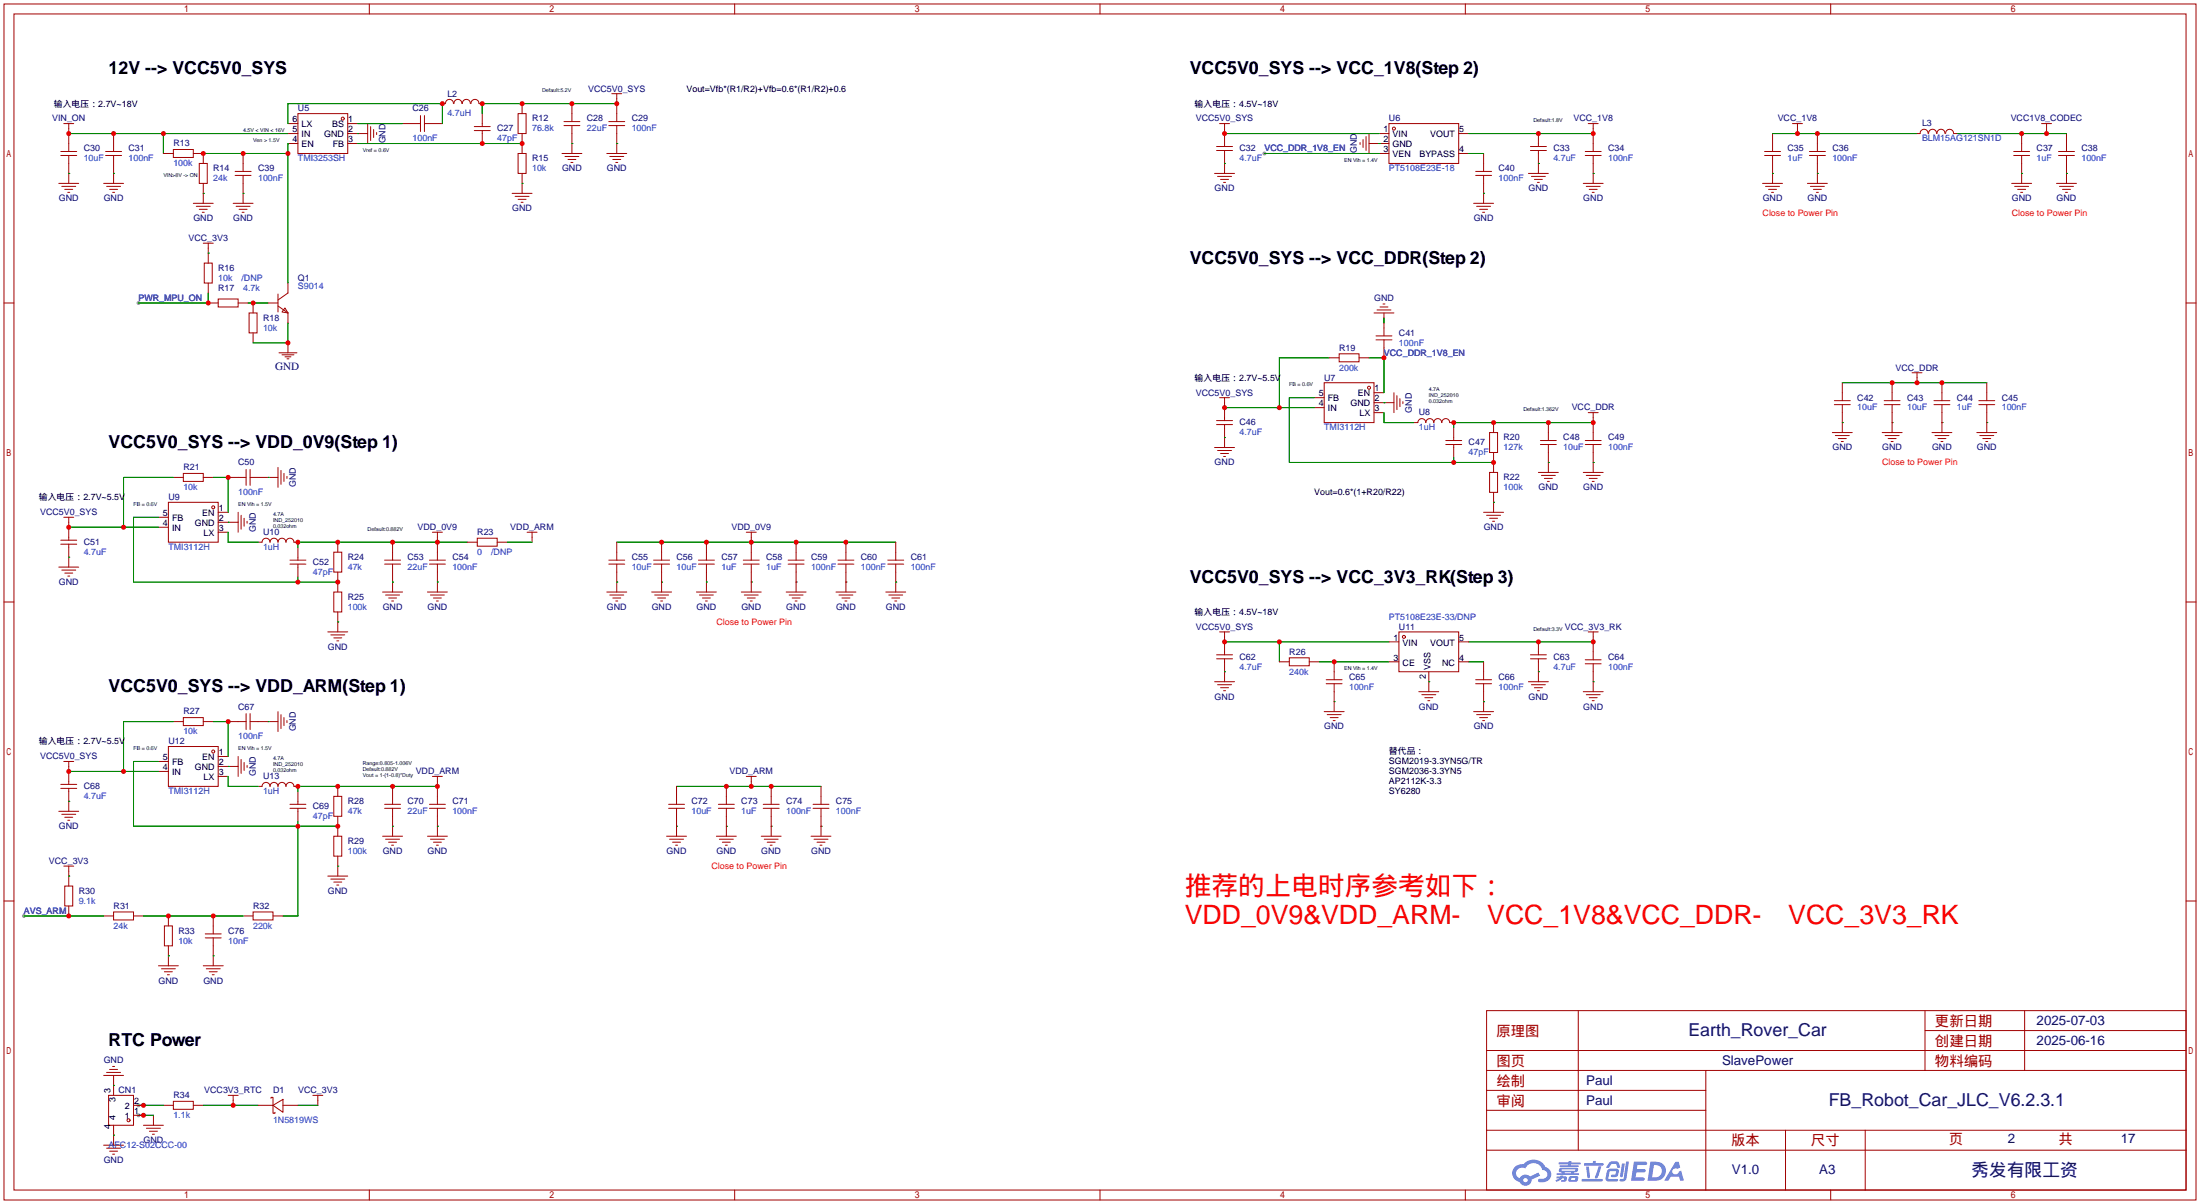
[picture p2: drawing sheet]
<svg xmlns="http://www.w3.org/2000/svg" width="561mm" height="307mm" viewBox="0 0 561 307" stroke-linecap="round" stroke-linejoin="round" font-family="sans-serif">
<g fill="#999">
<circle cx="6.1" cy="233.4" r=".51"/>
<circle cx="322.3" cy="39.1" r=".51"/>
<circle cx="35.3" cy="281.7" r=".51"/>
<circle cx="35.3" cy="284.2" r=".51"/>
<circle cx="35.3" cy="77.2" r=".51"/>
</g>
<g fill="none" stroke="#a10000" stroke-width=".25">
<path d="M1 1h558.8v304.8h-558.8zM3.6 3.6h553.7v299.7h-553.7zM94.1 1v2.6M187.3 1v2.6M280.4 1v2.6M373.5 1v2.6M466.7 1v2.6M1 77.2h2.6M557.3 77.2h2.5M1 153.4h2.6M557.3 153.4h2.5M1 229.6h2.6"/>
<path d="M557.3 229.6h2.5M379 257.6h178.3v45.7h-178.3zM402.3 257.6v35.5M490.7 257.6v15.2M516.1 257.6v15.2M379 277.9h55.8M379 272.8h178.3M379 267.7h178.3M434.8 272.8v30.5M490.7 262.6h66.6M379 293.1h178.3M379 288h178.3"/>
<path d="M379 283h55.8M455.2 288v15.3M475.5 288v15.3M94.1 303.3v2.5M187.3 303.3v2.5M280.4 303.3v2.5M373.5 303.3v2.5M466.7 303.3v2.5"/>
</g>
<g fill="#5487ff">
<path d="M416.5 296h2.7a.48 .48 0 0 1 .7 .5 .48 .48 0 0 1-.7 .4h-1.8l-.1 1h1.9a.43 .43 0 0 1 .3 .5 .43 .43 0 0 1-.4 .4h-2l-.2 1.3h1.9a.43 .43 0 0 1 .5 .4 .43 .43 0 0 1-.5 .4h-3z"/>
<path d="M427.1 296.1h.8l.4 1.4-.7 .4a.84 .84 0 0 0-1.2 .2 .84 .84 0 0 0 .3 1.2 .84 .84 0 0 0 1.2-.4l.1-.3 .6-.3 .7 2.6h-1l-.3-1.1h-2.1l-.6 1.1h-1z"/>
<path d="M413.5 296.5h.7l-.5 3.2a.36 .36 0 0 1-.4 .3 .36 .36 0 0 1-.3-.3z"/>
<path d="M414.5 296h.7l-.6 4.3a1.04 1.04 0 0 1-1.8 .5l.2-.3 .8-.1 .1-.1z"/>
<path d="M410.2 296.3l.6-.3h1.5l.3 .3 .4 1.2-.7 .1-.3-1h-1l-.2 .1-.6 .9h-.7z"/>
<path d="M409.8 298.2l.7-.4 1.8 .1a1.25 1.25 0 0 1-.7 2.1h-.6a.32 .32 0 0 1-.3-.4 .32 .32 0 0 1 .3-.3h.8l.2-.8h-1.6l-.4 1.9 2.2 .1a.32 .32 0 0 1 .3 .3 .32 .32 0 0 1-.4 .3h-2.2l-.5-.3-.1-.5z"/>
<path d="M403.2 300.4h5.1a.33 .33 0 0 1 .3 .4 .33 .33 0 0 1-.4 .3h-4.8l-.2-.2z"/>
<path d="M407.5 297.3h.7l-.6 2a.98 .98 0 0 1-.7 1l-.3-.3z"/>
<path d="M404.3 297.3h.7l.3 2.6a.34 .34 0 0 1-.3 .4 .34 .34 0 0 1-.3-.3z"/>
<path d="M403.8 296.4h2.2l.3-.5h.5l-.1 .5h1.8a.32 .32 0 0 1 .3 .4 .32 .32 0 0 1-.3 .2h-4.5l-.2-.1z"/>
<path d="M396.8 299.8h1l.1-.2h.6l-.1 .2 1 .2-.1 1-1.3 .2v-.5h.7v-.4a.68 .68 0 0 0-.9 .4l-1.1 .5-.2-.5 1-.4h-.7z"/>
<path d="M397.4 296.3h2.4l.1-.4h.7v.4h2.1l.3 .2-.3 .2h-2.2l-.1 .3h1.8l.3 .2-.3 .2h-4.5l-.1-.4h2.1v-.3h-2.2z"/>
<path d="M420.7 296l-.7 4.9h1.7a2.5 2.5 0 0 0 3-2.5 2.5 2.5 0 0 0-3.1-2.4zM421.6 296.9a1.65 1.65 0 0 1 2.1 1.7 1.65 1.65 0 0 1-2.2 1.5h-.4z"/>
<path d="M397.5 297.8l-.1 .8 .7 .1 .1 .3h-1.4l.1 .4h5.4l.2-.1-.2-.3h-1.1l.1-.2a.77 .77 0 0 0 .9-.3 .77 .77 0 0 0-.1-.9h-4.1zM398.1 298l3.5 .1-.2 .3h-3.2zM398.9 298.7h1.7l-.2 .3h-1.5z"/>
<path d="M400 299.9l-.2 1.1a2.66 2.66 0 0 0 2.1 .1l.2-.1a.98 .98 0 0 0 .1-1.2l-1.7-.1zM400.6 300.2h.8l.1 .3-.2 .2h-.8z"/>
<path d="M386.2 297.4a2.23 2.23 0 0 0-.6 2.3 2.23 2.23 0 0 0 1.8 1.5 1.58 1.58 0 0 0 1.7 1 1.58 1.58 0 0 0 1.3-1.6l2.2-1-.5-.8-2.1 1a1.65 1.65 0 0 0-2.6 .5 1.47 1.47 0 0 1-.7-2.1 1.47 1.47 0 0 1 2.2-.4 2.35 2.35 0 0 1 2.3-1.4 2.35 2.35 0 0 1 2.1 1.8 1.12 1.12 0 0 1 1.2 1 1.12 1.12 0 0 1-1.1 1.2h-.7a.45 .45 0 0 0-.6 .4 .45 .45 0 0 0 .4 .5 2.12 2.12 0 0 0 2.5-.9 2.12 2.12 0 0 0-.3-2.6 1.92 1.92 0 0 1-1.3-1.3 3.4 3.4 0 0 0-5 .2l-1.2 .1zM388.3 300.8a.6 .6 0 0 1 1.2 0 .6 .6 0 0 1-1.2 0z"/>
</g>
<g fill="none" stroke="#a10000" stroke-width=".25">
<path d="M15.5 38.6h4.1M15.5 39.6h4.1M16.3 31.5h2.5M17.5 31.5v7.1M17.5 39.6v7.1M26.9 38.6h4.1M26.9 39.6h4.1M29 34v4.6M29 39.6v7.1M41.7 39.1h2.5M44.2 38.1h5.1v2h-5.1zM49.3 39.1h2.5v2.6"/>
<path d="M62 39.1v4.6M73.4 31.5h2.5M73.4 34h2.5M73.4 36.6h2.5M75.9 29h12.7v10.1h-12.7zM88.6 31.5h2.6M88.6 34h5.1M88.6 36.6h2.6M93.7 31.5v5.1M94.5 32.3v3.5M95.2 33v2.1M96 33.8v.5"/>
<path d="M102.6 31.5h4.6M107.2 29.5v4M108.2 31.5h4.6M108.2 29.5v4M115.6 26.4a1.01 1.01 0 0 0-1-1.1 1.01 1.01 0 0 0-1 1.1h-.8M115.7 26.4a1.01 1.01 0 0 1 1-1.1 1.01 1.01 0 0 1 1 1.1M117.9 26.4a1.01 1.01 0 0 1 1-1.1 1.01 1.01 0 0 1 1 1.1M120.1 26.4a1.01 1.01 0 0 1 1-1.1 1.01 1.01 0 0 1 1 1.1M120.9 33.3h4.1M120.9 32.3h4.1M122.2 26.4h.7M122.9 29v3.3"/>
<path d="M122.9 33.3v3.3M132.1 29h2v5h-2zM132.1 39.1h2v5.1h-2zM133.1 26.4v2.6M133.1 34v5.1M143.3 39.1h5M143.8 32h4M143.8 31h4M144 39.9h3.6M145.8 26.4v4.6M145.8 32v7.1M154.7 39.1h5.1"/>
<path d="M155.2 32h4.1M155.2 31h4.1M155.4 39.9h3.6M156 23.9h2.5M157.2 23.9v7.1M157.2 32v7.1M310.1 38.4h4.1M310.1 37.3h4.1M310.9 31.5h2.5M312.2 31.5v5.8M312.2 38.4v5.8M346.7 36.3v.5"/>
<path d="M347.5 35.6v2M348.2 34.8v3.6M349 36.6h5.1M349 34v5.1M351.5 34h2.6M351.5 39.1h2.6M354.1 31.5h17.8v10.2h-17.8zM371.9 34h2.5M371.9 39.1h2.5M378.2 39.1v4.6M390.1 38.4h4.1M390.1 37.3h4.1"/>
<path d="M392.2 34v3.3M392.2 38.4v5.8M404.1 38.6h4.1M404.1 39.6h4.1M404.9 31.5h2.5M406.1 31.5v7.1M406.1 39.6v7.1M449.8 38.6h4.1M449.8 39.6h4.1M451.9 34v4.6M451.9 39.6v7.1M456.9 31.5h2.6"/>
<path d="M458.2 31.5v2.5M461.3 38.6h4M461.3 39.6h4M463.3 34v4.6M463.3 39.6v7.1M488.7 34h.8M489.5 34a1.01 1.01 0 0 1 1-1.1 1.01 1.01 0 0 1 1 1.1M491.6 34a1.01 1.01 0 0 1 1.1-1.1 1.01 1.01 0 0 1 1 1.1M493.8 34a1.01 1.01 0 0 1 1-1.1 1.01 1.01 0 0 1 1 1.1M496 34a1.01 1.01 0 0 1 1-1.1 1.01 1.01 0 0 1 1 1.1M498.1 34h.8M513.3 38.6h4.1"/>
<path d="M513.3 39.6h4.1M515.4 34v4.6M515.4 39.6v7.1M520.4 31.5h2.6M521.7 31.5v2.5M524.8 38.6h4M524.8 39.6h4M526.8 34v4.6M526.8 39.6v7.1M15 46.7h5.1M15.7 47.5h3.6M16.5 48.3h2"/>
<path d="M17.3 49h.5M26.4 46.7h5.1M27.2 47.5h3.5M27.9 48.3h2.1M28.7 49h.5M49.3 51.8h5.1M50 52.6h3.6M50.8 41.7h2v5h-2zM50.8 53.3h2M51.6 54.1h.5M51.8 46.7v5.1M59.4 51.8h5.1"/>
<path d="M59.9 44.7h4.1M59.9 43.7h4.1M60.2 52.6h3.6M61 53.3h2M61.7 54.1h.5M62 44.7v7.1M130.6 49.3h5M131.3 50h3.6M132.1 50.8h2M132.8 51.6h.5M133.1 44.2v5.1M144.8 40.6h2"/>
<path d="M145.5 41.4h.5M156.2 40.6h2M157 41.4h.5M309.6 44.2h5.1M310.4 45h3.5M311.1 45.7h2.1M311.9 46.5h.5M375.7 51.8h5M376.2 44.7h4M376.2 43.7h4M376.4 52.6h3.6M377.2 53.3h2"/>
<path d="M378 54.1h.5M378.2 44.7v7.1M389.6 44.2h5.1M390.4 45h3.6M391.2 45.7h2M391.9 46.5h.5M403.6 46.7h5.1M404.4 47.5h3.5M405.1 48.3h2.1M405.9 49h.5M449.3 46.7h5.1M450.1 47.5h3.5"/>
<path d="M450.8 48.3h2.1M451.6 49h.5M460.8 46.7h5M461.5 47.5h3.6M462.3 48.3h2M463 49h.5M512.8 46.7h5.1M513.6 47.5h3.5M514.3 48.3h2.1M515.1 49h.5M524.3 46.7h5M525 47.5h3.6"/>
<path d="M525.8 48.3h2M526.5 49h.5M51.8 62h2.6M52.1 67.1h2v5h-2zM53.1 62v5.1M53.1 72.1v2.6M53.1 77.2h2.5M55.6 76.2h5.1v2h-5.1zM60.7 77.2h2.5M63.5 79.8h2v5h-2zM64.5 77.2v2.6M68.3 77.2h2.6"/>
<path d="M70.9 74.9v4.6M70.9 78l2.5 1.8M72.6 78.5l.8 1.3-1.5-.3zM73.4 72.1v2.6l-2.5 1.8M73.4 79.8v2.5M350.3 79.8h5M351 79h3.6M351.8 78.2h2M352.6 77.5h.5M352.8 79.8v5.8M64.5 84.8v2.6M71.1 89.9h4.6"/>
<path d="M71.9 90.4h3M72.6 90.9h1.6M73.2 91.4h.5M73.4 87.4h.1M73.4 87.4v2.5M337.6 97.5h12.7v10.2h-12.7zM338.8 91.2h2.6M341.4 90.2h5.1v2h-5.1zM346.5 91.2h2.5M350.8 85.6h4M350.8 86.6h4M352.8 86.6v4.6"/>
<path d="M469.6 97.5v4.6M482.3 97.5v4.6M487.4 95h2.6M488.7 95v2.5M495 97.5v4.6M506.5 97.5v4.6M62.7 119.6v4.1M63.8 119.6v4.1M70.9 119.1v5.1M71.6 119.9v3.5M309.6 114h5.1M310.1 108.2h4.1"/>
<path d="M310.1 107.2h4.1M310.4 114.8h3.5M310.9 101.3h2.5M311.1 115.6h2.1M311.9 116.3h.5M312.2 101.3v5.9M312.2 108.2v5.8M335 103.9h2.6M335 101.3h2.6M350.3 100.1h2.5M350.3 102.6h5M350.3 105.2h2.5"/>
<path d="M355.3 100.1v5.1M356.1 100.8v3.6M356.9 101.6v2M357.6 102.4v.5M360.4 107.7h1a1.02 1.02 0 0 1 1.1-1 1.02 1.02 0 0 1 1 1 1.02 1.02 0 0 1 1-1 1.02 1.02 0 0 1 1 1 1.02 1.02 0 0 1 1-1 1.02 1.02 0 0 1 1 1 1.02 1.02 0 0 1 1.1-1 1.02 1.02 0 0 1 1 1h1M368.6 113.3h4M368.6 112.3h4M370.6 109v3.3M370.6 113.3v3.3M379.7 110.2h2.1v5.1h-2.1zM380.7 107.7v2.5M380.7 115.3v5.1"/>
<path d="M392.7 113.3h4M392.7 112.3h4M394.7 107.7v4.6M394.7 113.3v7.1M404.1 113.3h4.1M404.1 112.3h4.1M404.9 105.2h2.5M406.1 105.2v7.1M406.1 113.3v7.1M467.1 110.2h5.1M467.6 103.1h4.1M467.6 102.1h4.1"/>
<path d="M467.9 111h3.5M468.6 111.8h2.1M469.4 112.5h.5M469.6 103.1v7.1M479.8 110.2h5.1M480.3 103.1h4.1M480.3 102.1h4.1M480.6 111h3.5M481.3 111.8h2.1M482.1 112.5h.5M482.3 103.1v7.1M492.5 110.2h5.1"/>
<path d="M493 103.1h4.1M493 102.1h4.1M493.3 111h3.5M494 111.8h2.1M494.8 112.5h.5M495 103.1v7.1M503.9 110.2h5.1M504.4 103.1h4.1M504.4 102.1h4.1M504.7 111h3.6M505.5 111.8h2M506.2 112.5h.5"/>
<path d="M506.5 103.1v7.1M15.5 138.7h4.1M15.5 137.7h4.1M16.3 131.8h2.5M17.5 131.8v5.9M17.5 138.7v5.8M40.4 134.4h2.5M40.4 131.8h2.5M42.9 128h12.7v10.2h-12.7zM44.2 121.7h2.5M46.7 120.6h5.1v2.1h-5.1zM51.8 121.7h2.6"/>
<path d="M55.6 130.6h2.6M55.6 133.1h5.1M55.6 135.6h2.6M58.2 121.7h4.5M60.7 130.6v5M61.5 131.3v3.6M62.2 132.1v2M63 132.8v.5M63.8 121.7h7.1M65.8 138.2h1a1.02 1.02 0 0 1 1-1 1.02 1.02 0 0 1 1 1 1.02 1.02 0 0 1 1.1-1 1.02 1.02 0 0 1 1 1 1.02 1.02 0 0 1 1-1 1.02 1.02 0 0 1 1 1 1.02 1.02 0 0 1 1-1 1.02 1.02 0 0 1 1 1h1M72.4 120.6v2.1M73.2 121.4v.5"/>
<path d="M75.9 139.4v3.3M86.1 138.2v2.5M100.1 138.2v4.5M110.2 135.6h2.6M111.5 135.6v7.1M119.1 138.2h2.6M121.7 137.2h5v2h-5zM126.7 138.2h2.6M134.4 135.6h2.5M135.6 135.6v2.6M157.2 138.2v4.5M168.7 138.2v4.5"/>
<path d="M180.1 138.2v4.5M190.2 135.6h2.6M191.5 135.6v7.1M202.9 138.2v4.5M215.6 138.2v4.5M228.3 138.2v4.5M378.2 130.6h5.1M379 131.3h3.5M379.7 120.4h2.1v5.1h-2.1zM379.7 132.1h2.1M380.5 132.8h.5M380.7 125.5v5.1"/>
<path d="M392.2 120.4h5.1M392.9 121.2h3.6M393.7 121.9h2M394.5 122.7h.5M403.6 120.4h5.1M404.4 121.2h3.5M405.1 121.9h2.1M405.9 122.7h.5M15 144.5h5.1M15.7 145.3h3.6M16.5 146h2M17.3 146.8h.5"/>
<path d="M73.9 143.8h4.1M73.9 142.7h4.1M75.9 143.8v3.3M85.1 140.7h2v5.1h-2zM85.1 150.9h2v5.1h-2zM86.1 145.8v5.1M86.1 156v5M97.5 150.9h5.1M98 143.8h4.1M98 142.7h4.1M98.3 151.6h3.6M99.1 152.4h2"/>
<path d="M99.8 153.2h.5M100.1 143.8v7.1M109 150.9h5M109.5 143.8h4M109.5 142.7h4M109.7 151.6h3.6M110.5 152.4h2M111.3 153.2h.5M111.5 143.8v7.1M154.7 150.9h5.1M155.2 143.8h4.1M155.2 142.7h4.1"/>
<path d="M155.4 151.6h3.6M156.2 152.4h2M157 153.2h.5M157.2 143.8v7.1M166.1 150.9h5.1M166.6 143.8h4.1M166.6 142.7h4.1M166.9 151.6h3.5M167.6 152.4h2.1M168.4 153.2h.5M168.7 143.8v7.1M177.5 150.9h5.1"/>
<path d="M178.1 143.8h4M178.1 142.7h4M178.3 151.6h3.6M179.1 152.4h2M179.8 153.2h.5M180.1 143.8v7.1M189 150.9h5.1M189.5 143.8h4M189.5 142.7h4M189.7 151.6h3.6M190.5 152.4h2M191.3 153.2h.5"/>
<path d="M191.5 143.8v7.1M200.4 150.9h5.1M200.9 143.8h4.1M200.9 142.7h4.1M201.2 151.6h3.5M201.9 152.4h2.1M202.7 153.2h.5M202.9 143.8v7.1M213.1 150.9h5.1M213.6 143.8h4.1M213.6 142.7h4.1M213.9 151.6h3.5"/>
<path d="M214.6 152.4h2.1M215.4 153.2h.5M215.6 143.8v7.1M225.8 150.9h5.1M226.3 143.8h4.1M226.3 142.7h4.1M226.6 151.6h3.5M227.3 152.4h2.1M228.1 153.2h.5M228.3 143.8v7.1M83.6 161h5M84.3 161.8h3.6"/>
<path d="M85.1 162.6h2M85.9 163.3h.5M309.6 173.7h5.1M310.1 167.9h4.1M310.1 166.9h4.1M310.4 174.5h3.5M310.9 161h2.5M311.1 175.3h2.1M311.9 176h.5M312.2 161v5.9M312.2 167.9v5.8M326.1 168.7h2.6"/>
<path d="M328.7 167.6h5.1v2.1h-5.1zM333.8 168.7h2.5M338.1 173.2h4M338.1 174.2h4M340.1 168.7v4.5M340.1 174.2v7.2M354.1 168.7h2.5M354.1 163.6h2.5M356.6 161h15.3v10.2h-15.3zM361.7 176.3h5.1M362.5 177h3.5M363.2 177.8h2.1"/>
<path d="M364 178.6h.5M364.2 171.2v5.1M371.9 168.7h2.5M371.9 163.6h2.5M376.2 173.2h4M376.2 174.2h4M378.2 168.7v4.5M378.2 174.2v7.2M389.6 173.7h5.1M390.1 167.9h4.1M390.1 166.9h4.1M390.4 174.5h3.6"/>
<path d="M391.2 175.3h2M391.9 176h.5M392.2 163.6v3.3M392.2 167.9v5.8M403.6 176.3h5.1M404.1 168.1h4.1M404.1 169.2h4.1M404.4 177h3.5M404.9 161h2.5M405.1 177.8h2.1M405.9 178.6h.5M406.1 161v7.1"/>
<path d="M406.1 169.2v7.1M15.5 199.9h4.1M16.3 194.1h2.5M17.5 194.1v5.8M40.4 196.6h2.5M40.4 194.1h2.5M42.9 190.2h12.7v10.2h-12.7zM44.2 183.9h2.5M46.7 182.9h5.1v2h-5.1zM51.8 183.9h2.6M55.6 192.8h2.6M55.6 195.3h5.1"/>
<path d="M55.6 197.9h2.6M58.2 183.9h4.5M60.7 192.8v5.1M61.5 193.5v3.6M62.2 194.3v2M62.7 181.9v4M63 195.1v.5M63.8 181.9v4M63.8 183.9h7.1M70.9 181.4v5M71.6 182.1v3.6M72.4 182.9v2"/>
<path d="M73.2 183.6v.5M110.2 197.9h2.6M111.5 197.9v7.1M190.2 197.9h2.6M191.5 197.9v2.5M337.6 181.4h5M338.3 182.1h3.6M339.1 182.9h2M339.9 183.6h.5M375.7 181.4h5M376.4 182.1h3.6M377.2 182.9h2"/>
<path d="M378 183.6h.5M15 206.8h5.1M15.5 200.9h4.1M15.7 207.5h3.6M16.5 208.3h2M17.3 209h.5M17.5 200.9v5.9M65.8 200.4h1M66.8 200.4a1.02 1.02 0 0 1 1-1 1.02 1.02 0 0 1 1 1M68.8 200.4a1.02 1.02 0 0 1 1.1-1 1.02 1.02 0 0 1 1 1M70.9 200.4a1.02 1.02 0 0 1 1-1 1.02 1.02 0 0 1 1 1M72.9 200.4a1.02 1.02 0 0 1 1-1 1.02 1.02 0 0 1 1 1h1"/>
<path d="M73.9 206h4.1M73.9 205h4.1M75.9 201.7v3.3M75.9 206v3.3M85.1 202.9h2v5.1h-2zM85.1 213.1h2v5.1h-2zM86.1 200.4v2.5M86.1 208v5.1M86.1 218.2v5.1M97.5 213.1h5.1M98 206h4.1M98 205h4.1"/>
<path d="M98.3 213.9h3.6M99.1 214.6h2M99.8 215.4h.5M100.1 200.4v4.6M100.1 206v7.1M109 213.1h5M109.5 206h4M109.5 205h4M109.7 213.9h3.6M110.5 214.6h2M111.3 215.4h.5M111.5 206v7.1"/>
<path d="M169.9 213.1h5.1M170.4 206h4.1M170.4 205h4.1M170.7 213.9h3.5M171.4 214.6h2.1M172.2 215.4h.5M172.5 200.4v4.6M172.5 206v7.1M182.6 213.1h5.1M183.1 206h4.1M183.1 205h4.1M183.4 213.9h3.5"/>
<path d="M184.1 214.6h2.1M184.9 215.4h.5M185.2 200.4v4.6M185.2 206v7.1M194.1 213.1h5M194.6 206h4M194.6 205h4M194.8 213.9h3.6M195.6 214.6h2M196.3 215.4h.5M196.6 200.4v4.6M196.6 206v7.1"/>
<path d="M206.8 213.1h5M207.3 206h4M207.3 205h4M207.5 213.9h3.6M208.3 214.6h2M209 215.4h.5M209.3 200.4v4.6M209.3 206v7.1M16.3 220.7h2.5M16.5 225.8h2v5.1h-2zM17.5 220.7v5.1M17.5 230.9v2.5"/>
<path d="M26.4 233.4h2.6M29 232.4h5v2h-5zM34 233.4h2.6M41.9 236h2v5h-2zM42.9 233.4v2.6M52.3 238h4.1M52.3 239h4.1M54.4 233.4v4.6M54.4 239v7.1M62 233.4h2.5M64.5 232.4h5.1v2h-5.1zM69.6 233.4h2.5"/>
<path d="M83.6 223.3h5M84.3 224h3.6M85.1 224.8h2M85.9 225.6h.5M40.4 246.1h5.1M41.1 246.9h3.6M41.9 247.7h2M42.7 248.4h.5M42.9 241v5.1M51.8 246.1h5.1M52.6 246.9h3.5M53.3 247.7h2.1"/>
<path d="M54.1 248.4h.5M26.4 274.1h5.1M27.2 273.3h3.5M27.7 279.1h6.3v7.7h-6.3zM27.9 272.5h2.1M28.7 271.8h.5M29 274.1v5M58.2 279.1h2.5M59.4 279.1v2.6M69.1 279.9v-.2h.5v2M79.8 279.1h2.5M81 279.1v2.6"/>
<path d="M26.4 291.8h5.1M27.2 292.6h3.5M27.9 293.4h2.1M28.7 294.1h.5M29 286.8v5M34 281.7h2.6M34 284.2h2.6M36.6 286.8h5.1M37.3 287.5h3.6M38.1 288.3h2M38.9 289.1h.5M39.1 284.2v2.6"/>
<path d="M41.7 281.7h2.5M44.2 280.7h5.1v2h-5.1zM49.3 281.7h2.5M65.8 281.7h3.8M69.6 281.7v2h.5v-.2M69.6 281.7l2.5-1.5v3.3zM72.1 281.7h3.8"/>
<circle cx="87.4" cy="30.2" r=".38"/>
<circle cx="355.3" cy="32.8" r=".38"/>
<circle cx="349" cy="98.8" r=".38"/>
<circle cx="54.4" cy="129.3" r=".38"/>
<circle cx="357.9" cy="162.3" r=".38"/>
<circle cx="54.4" cy="191.5" r=".38"/>
<circle cx="32.8" cy="285.5" r=".38"/>
</g>
<g fill="none" stroke="#008700" stroke-width=".25">
<path d="M17.5 34h55.9M41.7 34v5.1M51.8 39.1h21.6M73.4 31.5v-5.1h39.4v5.1M73.4 36.6v35.5M91.2 34h.1M91.2 31.5h11.4M91.2 36.6h41.9M145.8 36.6h.1M157.2 36.6h.1M157.2 26.4h-34.3v2.6M312.2 34h39.3"/>
<path d="M322.3 39.1h29.2M351.5 36.6h.1M374.4 34h31.7M374.4 39.1h3.8M451.9 34h36.8M498.9 34h27.9M17.5 44.2h.1M29 44.2h.1M51.8 49.3h.1M62 49.3h.1M133.1 46.7h.1M312.2 41.7h.1"/>
<path d="M378.2 49.3h.1M392.2 41.7h.1M406.1 44.2h.1M451.9 44.2h.1M463.3 44.2h.1M515.4 44.2h.1M526.8 44.2h.1M53.1 64.5h.1M53.1 74.7v2.5h-17.8M63.2 77.2h5.1M73.4 82.3v5.1h-8.9M338.8 91.2h-12.7v12.7"/>
<path d="M349 91.2h3.8v8.9M352.8 81v1.3M469.6 97.5h36.9M312.2 111.5h.1M312.2 103.9h22.8M335 101.3h-6.3v16.6h52M352.8 102.6h.1M352.8 105.2v2.5h7.6M370.6 116.6v1.3M394.7 117.9h.1M406.1 117.9h.1M406.1 107.7h-35.5v1.3"/>
<path d="M469.6 107.7h.1M482.3 107.7h.1M495 107.7h.1M506.5 107.7h.1M17.5 134.4h22.9M40.4 131.8h-6.4v16.5h52.1M44.2 121.7h-12.7v12.7M54.4 121.7h3.8v8.9M58.2 133.1h.1M58.2 135.6v2.6h7.6M68.3 121.7h.1M119.1 138.2h-43.2v1.2"/>
<path d="M129.3 138.2h6.3M157.2 138.2h71.1M380.7 128h.1M17.5 142h.1M75.9 147.1v1.2M86.1 158.5h.1M100.1 148.3h.1M111.5 148.3h.1M157.2 148.3h.1M168.7 148.3h.1M180.1 148.3h.1M191.5 148.3h.1"/>
<path d="M202.9 148.3h.1M215.6 148.3h.1M228.3 148.3h.1M312.2 171.2h.1M312.2 163.6h41.9M326.1 163.6v5.1M336.3 168.7h17.8M340.1 178.8h.1M364.2 173.7h.1M374.4 163.6h31.7M374.4 168.7h3.8M378.2 178.8h.1"/>
<path d="M392.2 171.2h.1M406.1 173.7h.1M17.5 196.6h22.9M40.4 194.1h-6.4v16.5h52.1M44.2 183.9h-12.7v12.7M54.4 183.9h3.8v8.9M58.2 195.3h.1M58.2 197.9v2.5h7.6M68.3 183.9h.1M17.5 204.2h.1M75.9 209.3v24.1h-3.8M100.1 210.6h.1"/>
<path d="M111.5 210.6h.1M111.5 200.4h-35.6v1.3M172.5 210.6h.1M172.5 200.4h36.8M185.2 210.6h.1M196.6 210.6h.1M209.3 210.6h.1M6.1 233.4h20.3M17.5 223.3h.1M36.6 233.4h25.4M86.1 220.7h.1M42.9 243.6h.1"/>
<path d="M54.4 243.6h.1M29 276.6h.1M29 289.3h.1M35.3 281.7h6.4M35.3 284.2h3.8M51.8 281.7h14M75.9 281.7h5.1"/>
</g>
<g fill="#c00">
<circle cx="17.5" cy="34" r=".63"/>
<circle cx="29" cy="34" r=".63"/>
<circle cx="41.7" cy="34" r=".63"/>
<circle cx="112.8" cy="26.4" r=".63"/>
<circle cx="122.9" cy="36.6" r=".63"/>
<circle cx="133.1" cy="36.6" r=".63"/>
<circle cx="133.1" cy="26.4" r=".63"/>
<circle cx="145.8" cy="26.4" r=".63"/>
<circle cx="157.2" cy="26.4" r=".63"/>
<circle cx="122.9" cy="26.4" r=".63"/>
<circle cx="31.5" cy="134.4" r=".63"/>
<circle cx="17.5" cy="134.4" r=".63"/>
<circle cx="75.9" cy="148.3" r=".63"/>
<circle cx="86.1" cy="148.3" r=".63"/>
<circle cx="100.1" cy="138.2" r=".63"/>
<circle cx="86.1" cy="138.2" r=".63"/>
<circle cx="111.5" cy="138.2" r=".63"/>
<circle cx="75.9" cy="138.2" r=".63"/>
<circle cx="58.2" cy="121.7" r=".63"/>
<circle cx="31.5" cy="196.6" r=".63"/>
<circle cx="17.5" cy="196.6" r=".63"/>
<circle cx="100.1" cy="200.4" r=".63"/>
<circle cx="86.1" cy="200.4" r=".63"/>
<circle cx="111.5" cy="200.4" r=".63"/>
<circle cx="75.9" cy="200.4" r=".63"/>
<circle cx="58.2" cy="183.9" r=".63"/>
<circle cx="54.4" cy="233.4" r=".63"/>
<circle cx="42.9" cy="233.4" r=".63"/>
<circle cx="75.9" cy="210.6" r=".63"/>
<circle cx="86.1" cy="210.6" r=".63"/>
<circle cx="17.5" cy="233.4" r=".63"/>
<circle cx="312.2" cy="34" r=".63"/>
<circle cx="392.2" cy="34" r=".63"/>
<circle cx="406.1" cy="34" r=".63"/>
<circle cx="312.2" cy="103.9" r=".63"/>
<circle cx="326.1" cy="103.9" r=".63"/>
<circle cx="370.6" cy="117.9" r=".63"/>
<circle cx="380.7" cy="117.9" r=".63"/>
<circle cx="370.6" cy="107.7" r=".63"/>
<circle cx="380.7" cy="107.7" r=".63"/>
<circle cx="394.7" cy="107.7" r=".63"/>
<circle cx="406.1" cy="107.7" r=".63"/>
<circle cx="352.8" cy="91.2" r=".63"/>
<circle cx="326.1" cy="163.6" r=".63"/>
<circle cx="312.2" cy="163.6" r=".63"/>
<circle cx="392.2" cy="163.6" r=".63"/>
<circle cx="406.1" cy="163.6" r=".63"/>
<circle cx="340.1" cy="168.7" r=".63"/>
<circle cx="36.6" cy="281.7" r=".63"/>
<circle cx="59.4" cy="281.7" r=".63"/>
<circle cx="36.6" cy="284.2" r=".63"/>
<circle cx="64.5" cy="77.2" r=".63"/>
<circle cx="73.4" cy="87.4" r=".63"/>
<circle cx="53.1" cy="77.2" r=".63"/>
<circle cx="73.4" cy="39.1" r=".63"/>
<circle cx="62" cy="39.1" r=".63"/>
<circle cx="51.8" cy="39.1" r=".63"/>
<circle cx="185.2" cy="200.4" r=".63"/>
<circle cx="196.6" cy="200.4" r=".63"/>
<circle cx="191.5" cy="200.4" r=".63"/>
<circle cx="215.6" cy="138.2" r=".63"/>
<circle cx="202.9" cy="138.2" r=".63"/>
<circle cx="180.1" cy="138.2" r=".63"/>
<circle cx="168.7" cy="138.2" r=".63"/>
<circle cx="191.5" cy="138.2" r=".63"/>
<circle cx="482.3" cy="97.5" r=".63"/>
<circle cx="495" cy="97.5" r=".63"/>
<circle cx="488.7" cy="97.5" r=".63"/>
<circle cx="458.2" cy="34" r=".63"/>
<circle cx="463.3" cy="34" r=".63"/>
<circle cx="515.4" cy="34" r=".63"/>
<circle cx="521.7" cy="34" r=".63"/>
</g>
<g font-size="6.8" fill="#f00">
<text x="302" y="228">推荐的上电时序参考如下：</text>
<text x="302" y="235.6">VDD_0V9&amp;VDD_ARM-</text>
<text x="379.1" y="235.6">VCC_1V8&amp;VCC_DDR-</text>
<text x="455.9" y="235.6">VCC_3V3_RK</text>
</g>
<g font-size="4.5">
<text x="27.7" y="19">12V --&gt; VCC5V0_SYS</text>
<text x="303.3" y="19">VCC5V0_SYS --&gt; VCC_1V8(Step 2)</text>
<text x="303.3" y="67.2">VCC5V0_SYS --&gt; VCC_DDR(Step 2)</text>
<text x="27.7" y="114.2">VCC5V0_SYS --&gt; VDD_0V9(Step 1)</text>
<text x="303.3" y="148.5">VCC5V0_SYS --&gt; VCC_3V3_RK(Step 3)</text>
<text x="27.7" y="176.5">VCC5V0_SYS --&gt; VDD_ARM(Step 1)</text>
<text x="27.7" y="266.6">RTC Power</text>
</g>
<g font-size="4.5" fill="#000080">
<text x="430.4" y="264.1">Earth_Rover_Car</text>
<text x="466.2" y="281.9">FB_Robot_Car_JLC_V6.2.3.1</text>
<text x="502.5" y="299.6">秀发有限工资</text>
</g>
<g font-size="3.7" fill="#a00000">
<text x="381.5" y="264">原理图</text>
<text x="493.3" y="261.4">更新日期</text>
<text x="493.3" y="266.5">创建日期</text>
<text x="381.5" y="271.6">图页</text>
<text x="493.3" y="271.6">物料编码</text>
<text x="381.5" y="281.7">审阅</text>
<text x="381.5" y="276.7">绘制</text>
<text x="441.3" y="291.9">版本</text>
<text x="461.7" y="291.9">尺寸</text>
<text x="496.8" y="291.6">页</text>
<text x="524.8" y="291.6">共</text>
</g>
<g font-size="3.4" fill="#000080">
<text x="519.2" y="261.2">2025-07-03</text>
<text x="519.2" y="266.3">2025-06-16</text>
<text x="439" y="271.3">SlavePower</text>
<text x="404.4" y="276.4">Paul</text>
<text x="404.4" y="281.5">Paul</text>
<text x="511.9" y="291.4">2</text>
<text x="540.7" y="291.4">17</text>
<text x="441.5" y="299.3">V1.0</text>
<text x="463.8" y="299.3">A3</text>
</g>
<text font-size="2.8" fill="#000080" x="70.1" y="94.2">GND</text>
<g font-size="2.3" fill="#000080">
<text x="149.9" y="23.3">VCC5V0_SYS</text>
<text x="75.9" y="28.4">U5</text>
<text x="105.2" y="28.4">C26</text>
<text x="114" y="24.6">L2</text>
<text x="13.3" y="31">VIN_ON</text>
<text x="126.7" y="33.5">C27</text>
<text x="135.6" y="31">R12</text>
<text x="149.6" y="31">C28</text>
<text x="161" y="31">C29</text>
<text x="304.9" y="31">VCC5V0_SYS</text>
<text x="354.1" y="31">U6</text>
<text x="401.1" y="31">VCC_1V8</text>
<text x="453.2" y="31">VCC_1V8</text>
<text x="490" y="32.2">L3</text>
<text x="512.6" y="31">VCC1V8_CODEC</text>
<text x="21.3" y="38.6">C30</text>
<text x="32.8" y="38.6">C31</text>
<text x="44.2" y="37.3">R13</text>
<text x="98.3" y="36.6" transform="rotate(-90 98.3 36.6)">GND</text>
<text x="135.6" y="41.1">R15</text>
<text x="316" y="38.6">C32</text>
<text x="345.9" y="39.1" transform="rotate(-90 345.9 39.1)">GND</text>
<text x="396" y="38.6">C33</text>
<text x="410" y="38.6">C34</text>
<text x="455.7" y="38.6">C35</text>
<text x="467.1" y="38.6">C36</text>
<text x="519.2" y="38.6">C37</text>
<text x="530.6" y="38.6">C38</text>
<text x="54.4" y="43.7">R14</text>
<text x="65.8" y="43.7">C39</text>
<text x="143.3" y="43.7">GND</text>
<text x="154.7" y="43.7">GND</text>
<text x="382" y="43.7">C40</text>
<text x="15" y="51.3">GND</text>
<text x="26.4" y="51.3">GND</text>
<text x="130.6" y="53.8">GND</text>
<text x="309.6" y="48.7">GND</text>
<text x="389.7" y="48.7">GND</text>
<text x="403.6" y="51.3">GND</text>
<text x="449.3" y="51.3">GND</text>
<text x="460.8" y="51.3">GND</text>
<text x="512.8" y="51.3">GND</text>
<text x="524.3" y="51.3">GND</text>
<text x="49.3" y="56.4">GND</text>
<text x="59.5" y="56.4">GND</text>
<text x="375.7" y="56.4">GND</text>
<text x="48" y="61.4">VCC_3V3</text>
<text x="55.6" y="69.1">R16</text>
<text x="75.9" y="71.6">Q1</text>
<text x="55.6" y="74.1">R17</text>
<text x="350.3" y="76.7">GND</text>
<text x="67.1" y="81.8">R18</text>
<text x="341.4" y="89.4">R19</text>
<text x="356.6" y="85.6">C41</text>
<text x="483.2" y="94.5">VCC_DDR</text>
<text x="304.9" y="100.8">VCC5V0_SYS</text>
<text x="337.6" y="97">U7</text>
<text x="359.9" y="105.1" transform="rotate(-90 359.9 105.1)">GND</text>
<text x="361.7" y="105.9">U8</text>
<text x="400.7" y="104.6">VCC_DDR</text>
<text x="473.5" y="102.1">C42</text>
<text x="486.2" y="102.1">C43</text>
<text x="498.9" y="102.1">C44</text>
<text x="510.3" y="102.1">C45</text>
<text x="316" y="108.4">C46</text>
<text x="374.4" y="113.5">C47</text>
<text x="383.3" y="112.2">R20</text>
<text x="398.5" y="112.2">C48</text>
<text x="410" y="112.2">C49</text>
<text x="46.7" y="119.9">R21</text>
<text x="60.7" y="118.6">C50</text>
<text x="309.6" y="118.6">GND</text>
<text x="467.1" y="114.8">GND</text>
<text x="479.8" y="114.8">GND</text>
<text x="492.5" y="114.8">GND</text>
<text x="504" y="114.8">GND</text>
<text x="75.4" y="124.2" transform="rotate(-90 75.4 124.2)">GND</text>
<text x="383.3" y="122.4">R22</text>
<text x="392.2" y="124.9">GND</text>
<text x="403.6" y="124.9">GND</text>
<text x="10.2" y="131.3">VCC5V0_SYS</text>
<text x="42.9" y="127.5">U9</text>
<text x="65.2" y="135.6" transform="rotate(-90 65.2 135.6)">GND</text>
<text x="67.1" y="136.4">U10</text>
<text x="106.5" y="135.1">VDD_0V9</text>
<text x="121.7" y="136.4">R23</text>
<text x="130.1" y="135.1">VDD_ARM</text>
<text x="186.5" y="135.1">VDD_0V9</text>
<text x="378.2" y="135.1">GND</text>
<text x="21.3" y="138.9">C51</text>
<text x="79.8" y="144">C52</text>
<text x="88.6" y="142.7">R24</text>
<text x="103.9" y="142.7">C53</text>
<text x="115.3" y="142.7">C54</text>
<text x="161" y="142.7">C55</text>
<text x="172.5" y="142.7">C56</text>
<text x="183.9" y="142.7">C57</text>
<text x="195.3" y="142.7">C58</text>
<text x="206.8" y="142.7">C59</text>
<text x="219.5" y="142.7">C60</text>
<text x="232.2" y="142.7">C61</text>
<text x="15" y="149.1">GND</text>
<text x="88.6" y="152.9">R25</text>
<text x="97.6" y="155.4">GND</text>
<text x="109" y="155.4">GND</text>
<text x="154.7" y="155.4">GND</text>
<text x="166.1" y="155.4">GND</text>
<text x="177.6" y="155.4">GND</text>
<text x="189" y="155.4">GND</text>
<text x="200.4" y="155.4">GND</text>
<text x="213.1" y="155.4">GND</text>
<text x="225.8" y="155.4">GND</text>
<text x="304.9" y="160.5">VCC5V0_SYS</text>
<text x="356.6" y="160.5">U11</text>
<text x="398.9" y="160.5">VCC_3V3_RK</text>
<text x="83.6" y="165.6">GND</text>
<text x="328.7" y="166.8">R26</text>
<text x="316" y="168.1">C62</text>
<text x="343.9" y="173.2">C65</text>
<text x="382" y="173.2">C66</text>
<text x="396" y="168.1">C63</text>
<text x="410" y="168.1">C64</text>
<text x="309.6" y="178.3">GND</text>
<text x="389.7" y="178.3">GND</text>
<text x="46.7" y="182.1">R27</text>
<text x="60.7" y="180.8">C67</text>
<text x="337.6" y="185.9">GND</text>
<text x="361.7" y="180.8">GND</text>
<text x="375.7" y="185.9">GND</text>
<text x="403.6" y="180.8">GND</text>
<text x="42.9" y="189.7">U12</text>
<text x="75.4" y="186.4" transform="rotate(-90 75.4 186.4)">GND</text>
<text x="10.2" y="193.5">VCC5V0_SYS</text>
<text x="65.2" y="197.8" transform="rotate(-90 65.2 197.8)">GND</text>
<text x="106" y="197.3">VDD_ARM</text>
<text x="186" y="197.3">VDD_ARM</text>
<text x="21.3" y="201.1">C68</text>
<text x="67.1" y="198.6">U13</text>
<text x="79.8" y="206.2">C69</text>
<text x="88.6" y="204.9">R28</text>
<text x="103.9" y="204.9">C70</text>
<text x="115.3" y="204.9">C71</text>
<text x="176.3" y="204.9">C72</text>
<text x="189" y="204.9">C73</text>
<text x="200.4" y="204.9">C74</text>
<text x="213.1" y="204.9">C75</text>
<text x="15" y="211.3">GND</text>
<text x="88.6" y="215.1">R29</text>
<text x="12.5" y="220.2">VCC_3V3</text>
<text x="97.6" y="217.6">GND</text>
<text x="109" y="217.6">GND</text>
<text x="169.9" y="217.6">GND</text>
<text x="182.6" y="217.6">GND</text>
<text x="194.1" y="217.6">GND</text>
<text x="206.8" y="217.6">GND</text>
<text x="20.1" y="227.8">R30</text>
<text x="83.6" y="227.8">GND</text>
<text x="29" y="231.6">R31</text>
<text x="64.5" y="231.6">R32</text>
<text x="45.5" y="238">R33</text>
<text x="58.2" y="238">C76</text>
<text x="40.4" y="250.7">GND</text>
<text x="51.8" y="250.7">GND</text>
<text x="26.4" y="271">GND</text>
<text x="30.2" y="278.6">CN1</text>
<text x="44.2" y="279.9">R34</text>
<text x="52.1" y="278.6">VCC3V3_RTC</text>
<text x="69.6" y="278.6">D1</text>
<text x="76" y="278.6">VCC_3V3</text>
<text x="36.6" y="291.3">GND</text>
<text x="26.4" y="296.4">GND</text>
</g>
<g font-size="2.3">
<text x="175" y="23.3">Vout=Vfb*(R1/R2)+Vfb=0.6*(R1/R2)+0.6</text>
<text x="13.7" y="27.1">输入电压：2.7V~18V</text>
<text x="304.5" y="27.1">输入电压：4.5V~18V</text>
<text x="74.6" y="33.7">5</text>
<text x="74.6" y="31.2">6</text>
<text x="76.9" y="35">IN</text>
<text x="76.9" y="32.5">LX</text>
<text x="82.7" y="35">GND</text>
<text x="84.7" y="32.5">BS</text>
<text x="88.8" y="31.2">1</text>
<text x="88.8" y="33.7">2</text>
<text x="352.7" y="33.7">1</text>
<text x="355" y="35">VIN</text>
<text x="364.6" y="35">VOUT</text>
<text x="372" y="33.7">5</text>
<text x="74.6" y="36.3">4</text>
<text x="76.9" y="37.5">EN</text>
<text x="84.8" y="37.5">FB</text>
<text x="88.8" y="36.3">3</text>
<text x="352.7" y="36.3">2</text>
<text x="352.7" y="38.8">3</text>
<text x="355" y="37.5">GND</text>
<text x="355" y="40.1">VEN</text>
<text x="361.8" y="40.1">BYPASS</text>
<text x="372" y="38.8">4</text>
<text x="304.5" y="97">输入电压：2.7V~5.5V</text>
<text x="336.2" y="101">5</text>
<text x="346.2" y="101">EN</text>
<text x="350.4" y="99.8">1</text>
<text x="336.2" y="103.6">4</text>
<text x="338.5" y="104.8">IN</text>
<text x="338.5" y="102.3">FB</text>
<text x="344.3" y="103.6">GND</text>
<text x="346.6" y="106.1">LX</text>
<text x="350.4" y="102.3">2</text>
<text x="350.4" y="104.8">3</text>
<text x="9.9" y="127.5">输入电压：2.7V~5.5V</text>
<text x="41.5" y="131.5">5</text>
<text x="51.5" y="131.5">EN</text>
<text x="55.8" y="130.2">1</text>
<text x="335" y="126.2">Vout=0.6*(1+R20/R22)</text>
<text x="41.5" y="134.1">4</text>
<text x="43.9" y="135.3">IN</text>
<text x="43.9" y="132.8">FB</text>
<text x="49.6" y="134.1">GND</text>
<text x="51.9" y="136.6">LX</text>
<text x="55.8" y="132.8">2</text>
<text x="55.8" y="135.3">3</text>
<text x="304.5" y="156.7">输入电压：4.5V~18V</text>
<text x="355.2" y="163.3">1</text>
<text x="357.6" y="164.5">VIN</text>
<text x="364.6" y="164.5">VOUT</text>
<text x="372" y="163.3">5</text>
<text x="355.2" y="168.3">3</text>
<text x="357.6" y="169.6">CE</text>
<text x="363.4" y="173.1" transform="rotate(-90 363.4 173.1)">2</text>
<text x="364.7" y="170.7" transform="rotate(-90 364.7 170.7)">VSS</text>
<text x="367.6" y="169.6">NC</text>
<text x="372" y="168.3">4</text>
<text x="9.9" y="189.7">输入电压：2.7V~5.5V</text>
<text x="41.5" y="196.3">4</text>
<text x="41.5" y="193.7">5</text>
<text x="43.9" y="197.6">IN</text>
<text x="43.9" y="195">FB</text>
<text x="49.6" y="196.3">GND</text>
<text x="51.5" y="193.7">EN</text>
<text x="55.8" y="192.5">1</text>
<text x="55.8" y="195">2</text>
<text x="55.8" y="197.6">3</text>
<text x="354.1" y="192.2">替代品：</text>
<text x="354.1" y="194.8">SGM2019-3.3YN5G/TR</text>
<text x="354.1" y="197.3">SGM2036-3.3YN5</text>
<text x="51.9" y="198.8">LX</text>
<text x="354.1" y="199.9">AP2112K-3.3</text>
<text x="354.1" y="202.4">SY6280</text>
<text x="28.2" y="278.5" transform="rotate(-90 28.2 278.5)">3</text>
<text x="29.4" y="280.9" transform="rotate(-90 29.4 280.9)">3</text>
<text x="34.2" y="281.4">2</text>
<text x="28.2" y="287.7" transform="rotate(-90 28.2 287.7)">4</text>
<text x="29.4" y="285.3" transform="rotate(-90 29.4 285.3)">4</text>
<text x="31.8" y="285.2">1</text>
<text x="31.8" y="282.6">2</text>
<text x="34.2" y="283.9">1</text>
</g>
<g font-size="2.3" fill="#00f">
<text x="114" y="29.7">4.7uH</text>
<text x="135.6" y="33.5">76.8k</text>
<text x="149.6" y="33.5">22uF</text>
<text x="161" y="33.5">100nF</text>
<text x="21.3" y="41.1">10uF</text>
<text x="32.8" y="41.1">100nF</text>
<text x="75.9" y="41.1">TMI3253SH</text>
<text x="105.2" y="36">100nF</text>
<text x="126.7" y="36">47pF</text>
<text x="316" y="41.1">4.7uF</text>
<text x="322.3" y="38.6">VCC_DDR_1V8_EN</text>
<text x="396" y="41.1">4.7uF</text>
<text x="410" y="41.1">100nF</text>
<text x="455.7" y="41.1">1uF</text>
<text x="467.1" y="41.1">100nF</text>
<text x="490" y="36">BLM15AG121SN1D</text>
<text x="519.2" y="41.1">1uF</text>
<text x="530.6" y="41.1">100nF</text>
<text x="44.2" y="42.4">100k</text>
<text x="54.4" y="46.2">24k</text>
<text x="65.8" y="46.2">100nF</text>
<text x="135.6" y="43.7">10k</text>
<text x="354.1" y="43.7">PT5108E23E-18</text>
<text x="382" y="46.2">100nF</text>
<text x="55.6" y="71.6">10k</text>
<text x="61.5" y="71.6">/DNP</text>
<text x="35.3" y="76.7">PWR_MPU_ON</text>
<text x="62" y="74.1">4.7k</text>
<text x="75.9" y="73.6">S9014</text>
<text x="67.1" y="84.3">10k</text>
<text x="356.6" y="88.1">100nF</text>
<text x="341.4" y="94.5">200k</text>
<text x="352.8" y="90.6">VCC_DDR_1V8_EN</text>
<text x="473.5" y="104.6">10uF</text>
<text x="486.2" y="104.6">10uF</text>
<text x="498.9" y="104.6">1uF</text>
<text x="510.3" y="104.6">100nF</text>
<text x="316" y="111">4.7uF</text>
<text x="337.6" y="109.7">TMI3112H</text>
<text x="361.7" y="109.7">1uH</text>
<text x="374.4" y="116">47pF</text>
<text x="383.3" y="114.8">127k</text>
<text x="398.5" y="114.8">10uF</text>
<text x="410" y="114.8">100nF</text>
<text x="46.7" y="124.9">10k</text>
<text x="383.3" y="124.9">100k</text>
<text x="60.7" y="126.2">100nF</text>
<text x="21.3" y="141.4">4.7uF</text>
<text x="42.9" y="140.2">TMI3112H</text>
<text x="67.1" y="140.2">1uH</text>
<text x="121.7" y="141.4">0</text>
<text x="125.2" y="141.4">/DNP</text>
<text x="79.8" y="146.5">47pF</text>
<text x="88.6" y="145.3">47k</text>
<text x="103.9" y="145.3">22uF</text>
<text x="115.3" y="145.3">100nF</text>
<text x="161" y="145.3">10uF</text>
<text x="172.5" y="145.3">10uF</text>
<text x="183.9" y="145.3">1uF</text>
<text x="195.3" y="145.3">1uF</text>
<text x="206.8" y="145.3">100nF</text>
<text x="219.5" y="145.3">100nF</text>
<text x="232.2" y="145.3">100nF</text>
<text x="88.6" y="155.4">100k</text>
<text x="354.1" y="158">PT5108E23E-33/DNP</text>
<text x="316" y="170.7">4.7uF</text>
<text x="328.7" y="171.9">240k</text>
<text x="396" y="170.7">4.7uF</text>
<text x="410" y="170.7">100nF</text>
<text x="343.9" y="175.7">100nF</text>
<text x="382" y="175.7">100nF</text>
<text x="46.7" y="187.2">10k</text>
<text x="60.7" y="188.4">100nF</text>
<text x="21.3" y="203.7">4.7uF</text>
<text x="42.9" y="202.4">TMI3112H</text>
<text x="67.1" y="202.4">1uH</text>
<text x="79.8" y="208.8">47pF</text>
<text x="88.6" y="207.5">47k</text>
<text x="103.9" y="207.5">22uF</text>
<text x="115.3" y="207.5">100nF</text>
<text x="176.3" y="207.5">10uF</text>
<text x="189" y="207.5">1uF</text>
<text x="200.4" y="207.5">100nF</text>
<text x="213.1" y="207.5">100nF</text>
<text x="88.6" y="217.6">100k</text>
<text x="6.1" y="232.9">AVS_ARM</text>
<text x="20.1" y="230.3">9.1k</text>
<text x="29" y="236.7">24k</text>
<text x="64.5" y="236.7">220k</text>
<text x="45.5" y="240.5">10k</text>
<text x="58.2" y="240.5">10nF</text>
<text x="44.2" y="285">1.1k</text>
<text x="69.6" y="286.2">1N5819WS</text>
<text x="27.7" y="292.6">AFC12-S02CCC-00</text>
</g>
<g font-size="2.3" fill="#f00">
<text x="449.3" y="55.1">Close to Power Pin</text>
<text x="512.8" y="55.1">Close to Power Pin</text>
<text x="479.8" y="118.6">Close to Power Pin</text>
<text x="182.6" y="159.2">Close to Power Pin</text>
<text x="181.4" y="221.5">Close to Power Pin</text>
</g>
<g font-size="1.4">
<text x="138.2" y="23.5">Default:5.2V</text>
<text x="62" y="33.7">4.5V &lt; VIN &lt; 16V</text>
<text x="390.9" y="31.2">Default:1.8V</text>
<text x="64.5" y="36.2">Ven &gt; 1.5V</text>
<text x="92.5" y="38.8">Vref = 0.6V</text>
<text x="342.6" y="41.3">EN Vih = 1.4V</text>
<text x="41.7" y="45.1">VIN&gt;8V -&gt; ON</text>
<text x="328.7" y="98.5">FB = 0.6V</text>
<text x="364.2" y="99.7">4.7A</text>
<text x="364.2" y="101.3">IND_252010</text>
<text x="364.2" y="102.8">0.032ohm</text>
<text x="388.4" y="104.8">Default:1.362V</text>
<text x="34" y="129">FB = 0.6V</text>
<text x="60.7" y="129">EN Vih = 1.5V</text>
<text x="69.6" y="131.5">4.7A</text>
<text x="69.6" y="133">IND_252010</text>
<text x="69.6" y="134.5">0.032ohm</text>
<text x="93.7" y="135.3">Default:0.882V</text>
<text x="390.9" y="160.7">Default:3.3V</text>
<text x="342.6" y="170.9">EN Vih = 1.4V</text>
<text x="34" y="191.2">FB = 0.6V</text>
<text x="60.7" y="191.2">EN Vih = 1.5V</text>
<text x="69.6" y="193.7">4.7A</text>
<text x="69.6" y="195.3">IND_252010</text>
<text x="69.6" y="196.8">0.032ohm</text>
<text x="92.5" y="195">Range:0.805-1.006V</text>
<text x="92.5" y="196.5">Default:0.882V</text>
<text x="92.5" y="198">Vout = 1-(1-0.8)*Duty</text>
</g>
</svg>
